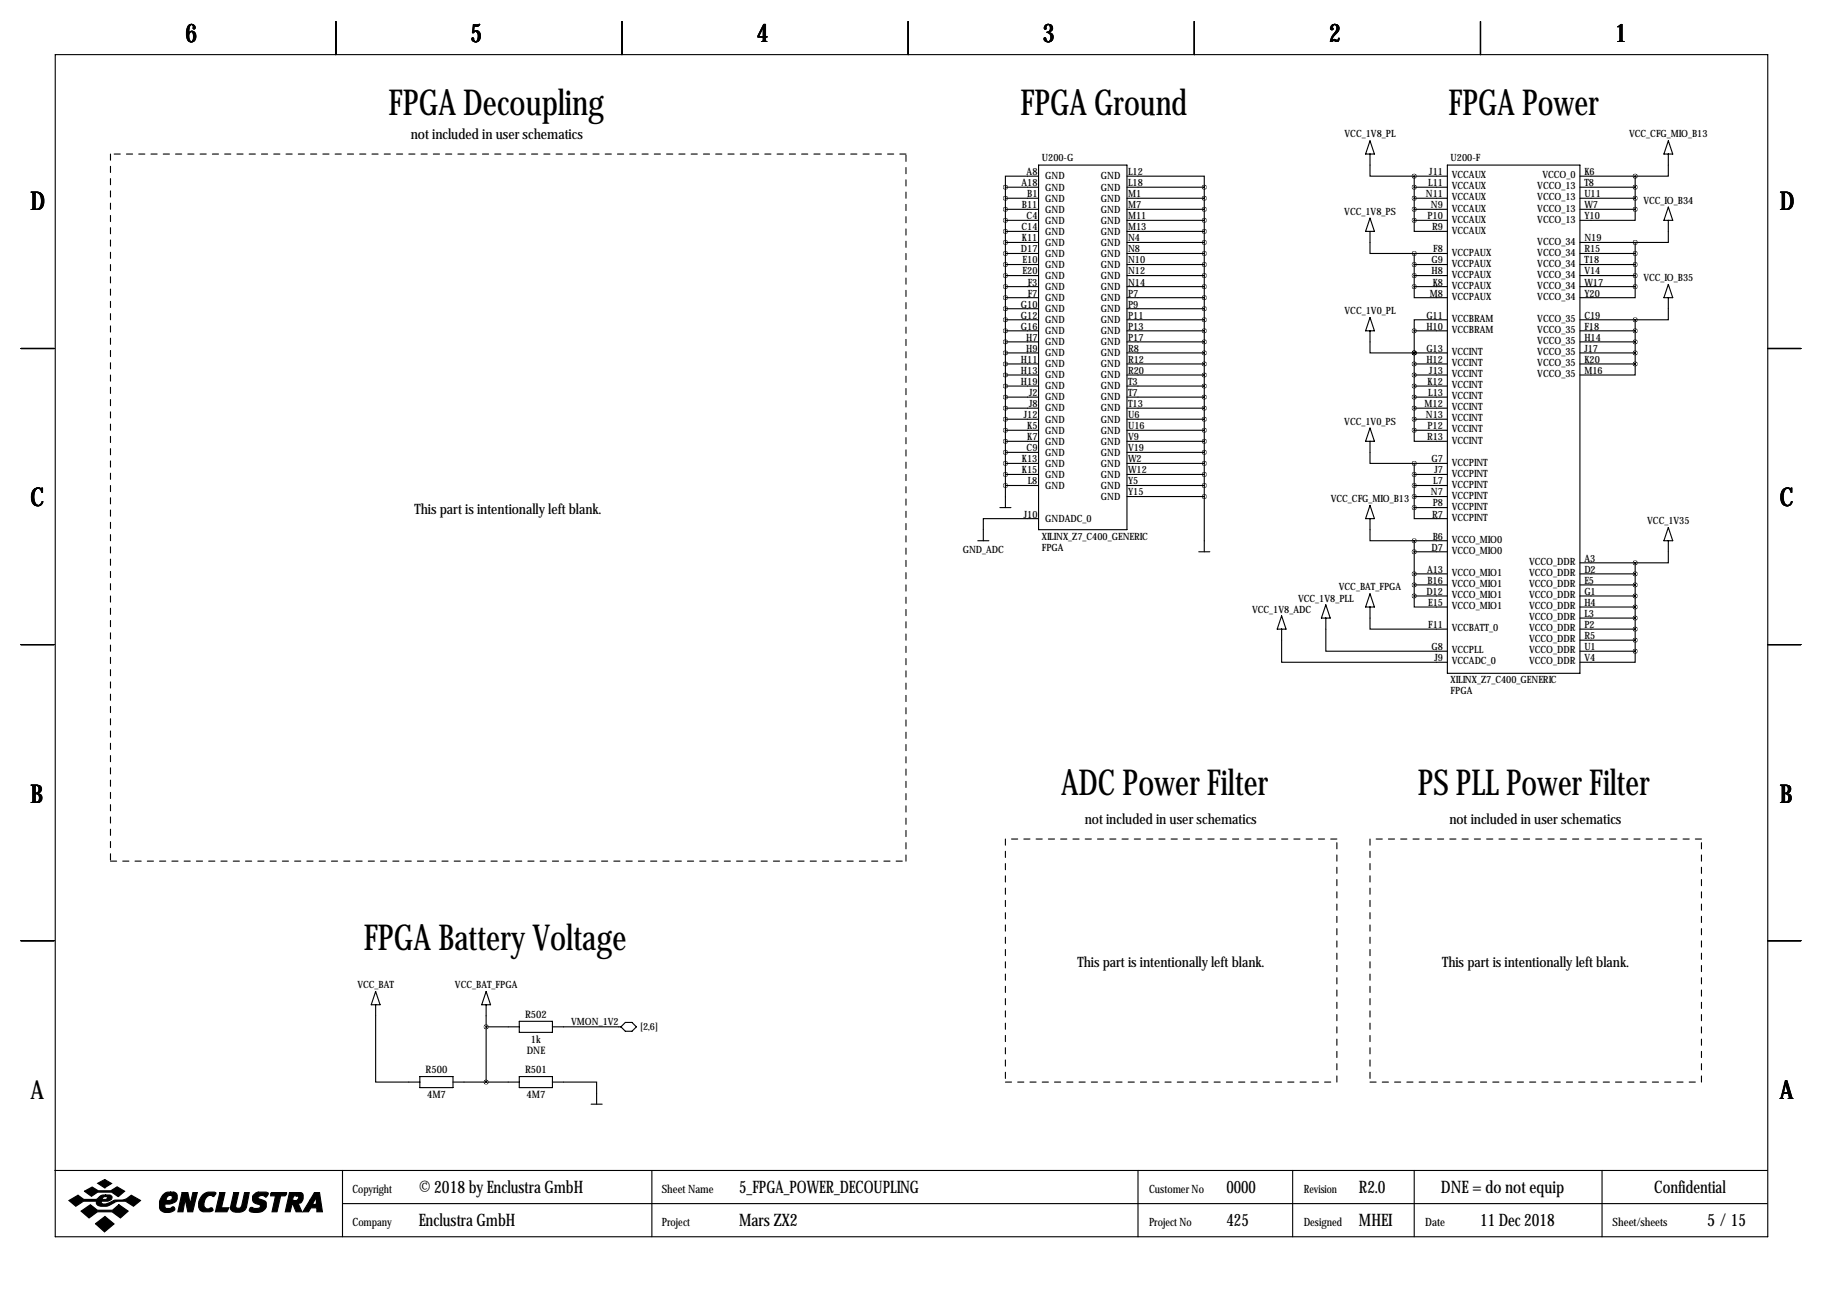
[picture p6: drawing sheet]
<svg xmlns="http://www.w3.org/2000/svg" width="419mm" height="297mm" viewBox="0 0 419 297" stroke-linecap="round" stroke-linejoin="round" font-family="sans-serif">
<g fill="none" stroke="#000" stroke-width=".25">
<path d="M12.7 12.6h393.7v271.7h-393.7zM77.2 4.9v7.7M143 4.9v7.7M208.8 4.9v7.7M274.6 4.9v7.7M340.4 4.9v7.7M238.8 38h20.3v83.8h-20.3zM315 35.4v5.1h10.1M315 32.4l1 3h-2.1zM332.7 38h30.5v116.8h-30.5zM383.5 35.4v5.1h-7.6M383.5 32.4l1.1 3h-2.1z"/>
<path d="M231.1 43h7.7M231.1 45.6h7.7M231.1 48.1h7.7M231.1 50.7h7.7M231.1 53.2h7.7M231.1 58.3h7.7M231.1 55.7h7.7M231.1 43v73.7M238.8 40.5h-7.7v2.5M259.1 40.5h17.8v2.5M259.1 43h17.8M259.1 45.6h17.8"/>
<path d="M259.1 48.1h17.8M259.1 50.7h17.8M259.1 53.2h17.8M259.1 58.3h17.8M259.1 55.7h17.8M276.9 43v83.9M315 53.2v5.1h10.1M315 50.2l1 3h-2.1zM325.1 50.7v2.5h7.6M325.1 40.5v10.2M325.1 58.3v7.6M325.1 40.5h7.6"/>
<path d="M325.1 43h7.6M325.1 45.6h7.6M325.1 48.1h7.6M325.1 50.7h7.6M325.1 58.3h7.6M363.2 40.5h12.7M363.2 43h12.7M363.2 45.6h12.7M363.2 48.1h12.7M363.2 58.3h12.7M363.2 55.7h12.7M375.9 48.1v2.6h-12.7"/>
<path d="M375.9 40.5v7.6M375.9 55.7v10.2M383.5 50.7v5h-7.6M383.5 47.6l1.1 3.1h-2.1zM231.1 60.8h7.7M231.1 63.4h7.7M231.1 65.9h7.7M231.1 68.4h7.7M231.1 73.5h7.7M231.1 76.1h7.7M231.1 78.6h7.7M231.1 71h7.7"/>
<path d="M259.1 60.8h17.8M259.1 63.4h17.8M259.1 65.9h17.8M259.1 68.4h17.8M259.1 73.5h17.8M259.1 76.1h17.8M259.1 78.6h17.8M259.1 71h17.8M315 76.1v5h10.1M315 73l1 3.1h-2.1zM325.1 65.9v2.5h7.6M325.1 76.1v22.8"/>
<path d="M325.1 60.8h7.6M325.1 63.4h7.6M325.1 65.9h7.6M325.1 76.1h7.6M332.7 73.5h-7.6v2.6M363.2 60.8h12.7M363.2 63.4h12.7M363.2 65.9h12.7M363.2 73.5h12.7M363.2 76.1h12.7M363.2 78.6h12.7M375.9 65.9v2.5h-12.7"/>
<path d="M375.9 73.5v10.2M383.5 68.4v5.1h-7.6M383.5 65.4l1.1 3h-2.1zM4.8 80.1h7.6M231.1 81.1h7.7M231.1 83.7h7.7M231.1 86.2h7.7M231.1 88.8h7.7M231.1 91.3h7.7M231.1 93.8h7.7M231.1 96.4h7.7M231.1 98.9h7.7"/>
<path d="M259.1 81.1h17.8M259.1 83.7h17.8M259.1 86.2h17.8M259.1 88.8h17.8M259.1 91.3h17.8M259.1 93.8h17.8M259.1 96.4h17.8M259.1 98.9h17.8M315 98.4l1 3.1h-2.1zM325.1 98.9v2.6h7.6M325.1 81.1h.1M325.1 81.1h7.6"/>
<path d="M325.1 83.7h7.6M325.1 86.2h7.6M325.1 88.8h7.6M325.1 91.3h7.6M325.1 93.8h7.6M325.1 96.4h7.6M325.1 98.9h7.6M363.2 81.1h12.7M363.2 83.7h12.7M375.9 83.7v2.5h-12.7M406.4 80.1h7.6M229.9 116.7h2.5"/>
<path d="M231.1 101.5h7.7M231.1 106.5h7.7M231.1 109.1h7.7M231.1 111.6h7.7M231.1 104h7.7M238.8 119.2h-12.7v5.1M259.1 101.5h17.8M259.1 106.5h17.8M259.1 109.1h17.8M259.1 111.6h17.8M259.1 114.2h17.8M259.1 104h17.8"/>
<path d="M315 119.2v5.1h10.1M315 101.5v5h10.1M315 116.2l1 3h-2.1zM325.1 116.7v2.5h7.6M325.1 106.5v10.2M325.1 106.5h7.6M325.1 109.1h7.6M325.1 111.6h7.6M325.1 114.2h7.6M325.1 116.7h7.6M224.8 124.3h2.5M275.6 126.9h2.5"/>
<path d="M304.8 139.1l1 3h-2zM315 139.6v5h17.7M315 136.5l1 3.1h-2.1zM325.1 137v2.6h7.6M325.1 124.3v12.7M325.1 124.3h7.6M325.1 126.9h7.6M325.1 131.9h7.6M325.1 134.5h7.6M325.1 137h7.6M363.2 131.9h12.7M363.2 134.5h12.7"/>
<path d="M363.2 137h12.7M363.2 139.6h12.7M363.2 129.4h12.7M375.9 129.4v20.3M383.5 124.3v5.1h-7.6M383.5 121.3l1.1 3h-2.1zM4.8 148.2h7.6M294.6 144.6v7.7h38.1M294.6 141.6l1.1 3h-2.1zM304.8 142.1v7.6h27.9M363.2 144.6h12.7M363.2 149.7h12.7"/>
<path d="M363.2 142.1h12.7M363.2 147.2h12.7M375.9 149.7v2.6h-12.7M406.4 148.2h7.6M4.8 216.3h7.6M406.4 216.3h7.6M86.4 231v17.8h10.1M86.4 228l1 3h-2.1zM111.8 236.1h7.6M111.8 228l1 3h-2.1zM111.8 231v17.8M119.4 234.8h7.6v2.5h-7.6z"/>
<path d="M127 236.1h15.7M143.8 235.1h1.5l1 1-1 1h-1.5l-1.1-1zM96.5 247.5h7.6v2.5h-7.6zM104.1 248.8h15.3M119.4 247.5h7.6v2.5h-7.6zM127 248.8h10.2v5.1M135.9 253.9h2.5M12.6 269.1h393.7M78.7 269.1v15.2M78.7 276.7h327.6M149.9 269.1v15.2M261.6 269.1v15.2"/>
<path d="M297.2 269.1v15.2M325.1 269.1v15.2M368.3 269.1v15.2"/>
</g>
<g fill="#000" stroke="#000" stroke-width=".25">
<path d="M15.8 276l2.1-1.2 1.4 1h2.8l.3-.2a1.77 1.77 0 0 1 1.9-.9v.4l-.6 .2-.2 .5h.9l.3-.6-.4-.1v-.4h.9a.59 .59 0 0 1 .6 .7l-.2 .4-.8 .4h-1.4l-.1 .1 .1 .4a3.2 3.2 0 0 0 2.7-.7l.3-.1a4 4 0 0 0 3.8-1.1l2.1 1.2-1.6 1.3a4 4 0 0 0-5.5-.2 2.66 2.66 0 0 1-2.9-.2l-.1-.7h-3l-1.8 1.1zM19.4 273.9l1.8-1 1.4 .9h2.9l1.4-.9 1.8 1-1.5 1.2-1.5-1h-3.2l-1.5 .9zM22.5 272l1.6-.8 1.6 .9-1.6 1zM18.6 278.4l2.2-1.4 1.6 1.2h3.5l1.4-1.2 2.2 1.4-1.8 1.6-1.9-1.4h-3.4l-1.9 1.4zM37.4 274.7a1.75 1.75 0 0 1 1.8-.6v.7a.82 .82 0 0 0-.8 1.2h.6a.6 .6 0 0 0 .6-.5 .6 .6 0 0 0-.4-.7v-.7h.8l.5 .3a1.61 1.61 0 0 1 0 1.7 1.61 1.61 0 0 1-1.5 .7h-1v.9l.2 .1h.9l.7-.4 .4 .4a1.06 1.06 0 0 1-1.3 1 1.82 1.82 0 0 1-2.2-1.1 3.5 3.5 0 0 1 .7-3zM41.9 274.2h1.3l.5 2.6 .6-2.6h1.1l-1.1 4.4h-1.1l-.6-2.9-.5 2.9h-1.2zM46.7 274.6a2.78 2.78 0 0 1 2.9-.4l-.4 .9a1.32 1.32 0 0 0-2.1 .8l-.2 .8a.98 .98 0 0 0 1.1 1.2 .55 .55 0 0 1 .6-.2 .55 .55 0 0 1 .4 .6l-.7 .3-1.8-.1a1.79 1.79 0 0 1-.8-2.3zM50.5 274.2h1.2l-.8 3.5h1.7l-.4 .9h-2.7zM53.7 274.2h1.2l-.7 3.1a.73 .73 0 0 0 .7 .5 .73 .73 0 0 0 .7-.6l.6-3h1.1l-.7 3.4a2.28 2.28 0 0 1-3.6 .4v-.4zM58.3 274.7l.8-.6h2.1l.5 .2v.2l-.6 .7a.96 .96 0 0 0-1-.4 .96 .96 0 0 0-.8 .6l1.7 .8a1.71 1.71 0 0 1-.1 1.8 1.71 1.71 0 0 1-1.7 .8l-1.4-.2a.51 .51 0 0 1-.4-.7 .51 .51 0 0 1 .8-.2l1 .1a.52 .52 0 0 0 .6-.2 .52 .52 0 0 0-.2-.7 1.39 1.39 0 0 1-1.4-.6 1.39 1.39 0 0 1 .1-1.6zM62.2 274.4l.2-.2h3.5l-.1 .4-.3 .3h-1l-.8 3.7h-1.2l.8-3.7h-1.1zM66.5 274.2h1.7v.7h-.7l-.2 1.1h.9l.3-.3a.44 .44 0 0 0 .1-.5 .44 .44 0 0 0-.4-.3v-.7h1l.3 .2 .2 .3v.9a1.03 1.03 0 0 1-1.2 1l.9 2h-1.3l-.8-1.8h-.1l-.5 1.8h-1.1z"/>
<path d="M72.3 274.2h1.2l.6 4.4h-1.3v-.9h-1.3l-.6 .9h-1.3l1.7-2.7h1l-.4 .8 .2 .2h.4l.2-.2v-1.5l-.4 .7h-1zM21.9 281.3l2.2-1.6 2.1 1.7-2.2 1.8z"/>
</g>
<path d="M25.4 35.4v162.6M208.3 35.4h-182.9M25.4 198h182.9M208.3 198v-162.6M231.1 192.9v55.9M307.3 192.9h-76.2M315 192.9v55.9M391.2 192.9h-76.2M231.1 248.8h76.2M307.3 248.8v-55.9M315 248.8h76.2M391.2 248.8v-55.9" fill="none" stroke="#000" stroke-width=".25" stroke-dasharray="1.4 1.4"/>
<path d="M231.1 106.5a.05 .05 0 0 0 .1 0 .05 .05 0 0 0-.1 0zM231.1 104a.05 .05 0 0 0 .1 0 .05 .05 0 0 0-.1 0zM231.1 101.5a.05 .05 0 0 0 .1 0 .05 .05 0 0 0-.1 0zM231.1 98.9a.05 .05 0 0 0 .1 0 .05 .05 0 0 0-.1 0zM231.1 96.4a.05 .05 0 0 0 .1 0 .05 .05 0 0 0-.1 0zM231.1 93.8a.05 .05 0 0 0 .1 0 .05 .05 0 0 0-.1 0zM231.1 91.3a.05 .05 0 0 0 .1 0 .05 .05 0 0 0-.1 0zM231.1 88.8a.05 .05 0 0 0 .1 0 .05 .05 0 0 0-.1 0zM231.1 86.2a.05 .05 0 0 0 .1 0 .05 .05 0 0 0-.1 0zM231.1 83.7a.05 .05 0 0 0 .1 0 .05 .05 0 0 0-.1 0zM231.1 81.1a.05 .05 0 0 0 .1 0 .05 .05 0 0 0-.1 0zM231.1 78.6a.05 .05 0 0 0 .1 0 .05 .05 0 0 0-.1 0zM231.1 76.1a.05 .05 0 0 0 .1 0 .05 .05 0 0 0-.1 0zM231.1 73.5a.05 .05 0 0 0 .1 0 .05 .05 0 0 0-.1 0zM231.1 71a.05 .05 0 0 0 .1 0 .05 .05 0 0 0-.1 0zM231.1 68.4a.05 .05 0 0 0 .1 0 .05 .05 0 0 0-.1 0zM231.1 65.9a.05 .05 0 0 0 .1 0 .05 .05 0 0 0-.1 0zM231.1 63.4a.05 .05 0 0 0 .1 0 .05 .05 0 0 0-.1 0zM231.1 60.8a.05 .05 0 0 0 .1 0 .05 .05 0 0 0-.1 0zM231.1 58.3a.05 .05 0 0 0 .1 0 .05 .05 0 0 0-.1 0zM231.1 55.7a.05 .05 0 0 0 .1 0 .05 .05 0 0 0-.1 0zM231.1 53.2a.05 .05 0 0 0 .1 0 .05 .05 0 0 0-.1 0zM231.1 50.7a.05 .05 0 0 0 .1 0 .05 .05 0 0 0-.1 0zM231.1 48.1a.05 .05 0 0 0 .1 0 .05 .05 0 0 0-.1 0zM231.1 45.6a.05 .05 0 0 0 .1 0 .05 .05 0 0 0-.1 0zM231.1 43a.05 .05 0 0 0 .1 0 .05 .05 0 0 0-.1 0zM276.8 106.5a.05 .05 0 0 0 .1 0 .05 .05 0 0 0-.1 0zM276.8 104a.05 .05 0 0 0 .1 0 .05 .05 0 0 0-.1 0zM276.8 101.5a.05 .05 0 0 0 .1 0 .05 .05 0 0 0-.1 0zM276.8 98.9a.05 .05 0 0 0 .1 0 .05 .05 0 0 0-.1 0zM276.8 96.4a.05 .05 0 0 0 .1 0 .05 .05 0 0 0-.1 0zM276.8 93.8a.05 .05 0 0 0 .1 0 .05 .05 0 0 0-.1 0zM276.8 91.3a.05 .05 0 0 0 .1 0 .05 .05 0 0 0-.1 0zM276.8 88.8a.05 .05 0 0 0 .1 0 .05 .05 0 0 0-.1 0zM276.8 86.2a.05 .05 0 0 0 .1 0 .05 .05 0 0 0-.1 0zM276.8 83.7a.05 .05 0 0 0 .1 0 .05 .05 0 0 0-.1 0zM276.8 81.1a.05 .05 0 0 0 .1 0 .05 .05 0 0 0-.1 0zM276.8 78.6a.05 .05 0 0 0 .1 0 .05 .05 0 0 0-.1 0zM276.8 76.1a.05 .05 0 0 0 .1 0 .05 .05 0 0 0-.1 0zM276.8 73.5a.05 .05 0 0 0 .1 0 .05 .05 0 0 0-.1 0zM276.8 71a.05 .05 0 0 0 .1 0 .05 .05 0 0 0-.1 0zM276.8 68.4a.05 .05 0 0 0 .1 0 .05 .05 0 0 0-.1 0zM276.8 65.9a.05 .05 0 0 0 .1 0 .05 .05 0 0 0-.1 0zM276.8 63.4a.05 .05 0 0 0 .1 0 .05 .05 0 0 0-.1 0zM276.8 60.8a.05 .05 0 0 0 .1 0 .05 .05 0 0 0-.1 0zM276.8 58.3a.05 .05 0 0 0 .1 0 .05 .05 0 0 0-.1 0zM276.8 55.7a.05 .05 0 0 0 .1 0 .05 .05 0 0 0-.1 0zM276.8 53.2a.05 .05 0 0 0 .1 0 .05 .05 0 0 0-.1 0zM276.8 50.7a.05 .05 0 0 0 .1 0 .05 .05 0 0 0-.1 0zM276.8 48.1a.05 .05 0 0 0 .1 0 .05 .05 0 0 0-.1 0zM276.8 45.6a.05 .05 0 0 0 .1 0 .05 .05 0 0 0-.1 0zM276.8 43a.05 .05 0 0 0 .1 0 .05 .05 0 0 0-.1 0zM231.1 109.1a.05 .05 0 0 0 .1 0 .05 .05 0 0 0-.1 0zM231.1 111.6a.05 .05 0 0 0 .1 0 .05 .05 0 0 0-.1 0zM276.8 109.1a.05 .05 0 0 0 .1 0 .05 .05 0 0 0-.1 0zM276.8 111.6a.05 .05 0 0 0 .1 0 .05 .05 0 0 0-.1 0zM276.8 114.2a.05 .05 0 0 0 .1 0 .05 .05 0 0 0-.1 0zM375.9 129.4a.05 .05 0 0 0 .1 0 .05 .05 0 0 0-.1 0zM375.9 131.9a.05 .05 0 0 0 .1 0 .05 .05 0 0 0-.1 0zM375.9 134.5a.05 .05 0 0 0 .1 0 .05 .05 0 0 0-.1 0zM375.9 137a.05 .05 0 0 0 .1 0 .05 .05 0 0 0-.1 0zM375.9 139.6a.05 .05 0 0 0 .1 0 .05 .05 0 0 0-.1 0zM375.9 142.1a.05 .05 0 0 0 .1 0 .05 .05 0 0 0-.1 0zM375.9 144.6a.05 .05 0 0 0 .1 0 .05 .05 0 0 0-.1 0zM375.9 147.2a.05 .05 0 0 0 .1 0 .05 .05 0 0 0-.1 0zM375.9 73.5a.05 .05 0 0 0 .1 0 .05 .05 0 0 0-.1 0zM375.9 76.1a.05 .05 0 0 0 .1 0 .05 .05 0 0 0-.1 0zM375.9 78.6a.05 .05 0 0 0 .1 0 .05 .05 0 0 0-.1 0zM375.9 81.1a.05 .05 0 0 0 .1 0 .05 .05 0 0 0-.1 0zM375.9 83.7a.05 .05 0 0 0 .1 0 .05 .05 0 0 0-.1 0zM375.9 55.7a.05 .05 0 0 0 .1 0 .05 .05 0 0 0-.1 0zM375.9 58.3a.05 .05 0 0 0 .1 0 .05 .05 0 0 0-.1 0zM375.9 60.8a.05 .05 0 0 0 .1 0 .05 .05 0 0 0-.1 0zM375.9 63.4a.05 .05 0 0 0 .1 0 .05 .05 0 0 0-.1 0zM375.9 65.9a.05 .05 0 0 0 .1 0 .05 .05 0 0 0-.1 0zM375.9 43a.05 .05 0 0 0 .1 0 .05 .05 0 0 0-.1 0zM375.9 45.6a.05 .05 0 0 0 .1 0 .05 .05 0 0 0-.1 0zM375.9 48.1a.05 .05 0 0 0 .1 0 .05 .05 0 0 0-.1 0zM325.1 83.7a.05 .05 0 0 0 .1 0 .05 .05 0 0 0-.1 0zM325.1 81.1a.05 .05 0 0 0 .1 0 .05 .05 0 0 0-.1 0zM325.1 86.2a.05 .05 0 0 0 .1 0 .05 .05 0 0 0-.1 0zM325.1 88.8a.05 .05 0 0 0 .1 0 .05 .05 0 0 0-.1 0zM325.1 91.3a.05 .05 0 0 0 .1 0 .05 .05 0 0 0-.1 0zM325.1 93.8a.05 .05 0 0 0 .1 0 .05 .05 0 0 0-.1 0zM325.1 114.2a.05 .05 0 0 0 .1 0 .05 .05 0 0 0-.1 0zM325.1 111.6a.05 .05 0 0 0 .1 0 .05 .05 0 0 0-.1 0zM325.1 109.1a.05 .05 0 0 0 .1 0 .05 .05 0 0 0-.1 0zM325.1 98.9a.05 .05 0 0 0 .1 0 .05 .05 0 0 0-.1 0zM325.1 96.4a.05 .05 0 0 0 .1 0 .05 .05 0 0 0-.1 0zM325.1 81.1a.05 .05 0 0 0 .1 0 .05 .05 0 0 0-.1 0zM325.1 76.1a.05 .05 0 0 0 .1 0 .05 .05 0 0 0-.1 0zM325.1 45.6a.05 .05 0 0 0 .1 0 .05 .05 0 0 0-.1 0zM325.1 48.1a.05 .05 0 0 0 .1 0 .05 .05 0 0 0-.1 0zM325.1 50.7a.05 .05 0 0 0 .1 0 .05 .05 0 0 0-.1 0zM325.1 58.3a.05 .05 0 0 0 .1 0 .05 .05 0 0 0-.1 0zM325.1 60.8a.05 .05 0 0 0 .1 0 .05 .05 0 0 0-.1 0zM325.1 63.4a.05 .05 0 0 0 .1 0 .05 .05 0 0 0-.1 0zM325.1 134.5a.05 .05 0 0 0 .1 0 .05 .05 0 0 0-.1 0zM325.1 137a.05 .05 0 0 0 .1 0 .05 .05 0 0 0-.1 0zM325.1 131.9a.05 .05 0 0 0 .1 0 .05 .05 0 0 0-.1 0zM325.1 43a.05 .05 0 0 0 .1 0 .05 .05 0 0 0-.1 0zM325.1 65.9a.05 .05 0 0 0 .1 0 .05 .05 0 0 0-.1 0zM325.1 116.7a.05 .05 0 0 0 .1 0 .05 .05 0 0 0-.1 0zM375.9 149.7a.05 .05 0 0 0 .1 0 .05 .05 0 0 0-.1 0zM325.1 106.5a.05 .05 0 0 0 .1 0 .05 .05 0 0 0-.1 0zM375.9 40.5a.05 .05 0 0 0 .1 0 .05 .05 0 0 0-.1 0zM325.1 40.5a.05 .05 0 0 0 .1 0 .05 .05 0 0 0-.1 0zM325.1 126.9a.05 .05 0 0 0 .1 0 .05 .05 0 0 0-.1 0zM325.1 124.3a.05 .05 0 0 0 .1 0 .05 .05 0 0 0-.1 0zM111.7 236.1a.05 .05 0 0 0 .1 0 .05 .05 0 0 0-.1 0zM111.7 248.8a.05 .05 0 0 0 .1 0 .05 .05 0 0 0-.1 0z" fill="#000" stroke="#000" stroke-width="1"/>
<g font-size="8.2">
<text x="89.3" y="26.5">FPGA Decoupling</text>
<text x="234.6" y="26.5">FPGA Ground</text>
<text x="333" y="26.5">FPGA Power</text>
<text x="243.9" y="182.7">ADC Power Filter</text>
<text x="325.9" y="182.7">PS PLL Power Filter</text>
<text x="83.6" y="218.3">FPGA Battery Voltage</text>
</g>
<g font-size="5.9">
<text x="42.7" y="9.8">6</text>
<text x="108.2" y="9.8">5</text>
<text x="174" y="9.8">4</text>
<text x="239.8" y="9.8">3</text>
<text x="305.6" y="9.8">2</text>
<text x="371.3" y="9.8">1</text>
<text x="7" y="48.4">D</text>
<text x="409.2" y="48.4">D</text>
<text x="7" y="116.4">C</text>
<text x="409.2" y="116.4">C</text>
<text x="7" y="184.5">B</text>
<text x="409.2" y="184.5">B</text>
<text x="7" y="252.6">A</text>
<text x="409.2" y="252.6">A</text>
</g>
<g font-size="4">
<text x="96.3" y="274.2">© 2018 by Enclustra GmbH</text>
<text x="169.9" y="274.2">5_FPGA_POWER_DECOUPLING</text>
<text x="281.9" y="274.2">0000</text>
<text x="312.4" y="274.2">R2.0</text>
<text x="331.3" y="274.2">DNE = do not equip</text>
<text x="380.3" y="274.2">Confidential</text>
<text x="96.3" y="281.8">Enclustra GmbH</text>
<text x="169.9" y="281.8">Mars ZX2</text>
<text x="281.9" y="281.8">425</text>
<text x="312.4" y="281.8">MHEI</text>
<text x="340.3" y="281.8">11 Dec 2018</text>
<text x="392.5" y="281.8">5 /15</text>
</g>
<g font-size="3.3">
<text x="94.4" y="31.9">not included in user schematics</text>
<text x="95.3" y="118.2">This part is intentionally left blank.</text>
<text x="249.4" y="189.3">not included in user schematics</text>
<text x="333.2" y="189.3">not included in user schematics</text>
<text x="247.7" y="222.4">This part is intentionally left blank.</text>
<text x="331.5" y="222.4">This part is intentionally left blank.</text>
</g>
<g font-size="2.6">
<text x="81" y="274.2">Copyright</text>
<text x="152.1" y="274.2">Sheet Name</text>
<text x="264.2" y="274.2">Customer No</text>
<text x="299.7" y="274.2">Revision</text>
<text x="81" y="281.8">Company</text>
<text x="152.1" y="281.8">Project</text>
<text x="264.2" y="281.8">Project No</text>
<text x="299.7" y="281.8">Designed</text>
<text x="327.7" y="281.8">Date</text>
<text x="370.7" y="281.8">Sheet/sheets</text>
</g>
<g font-size="2.4">
<text x="120.7" y="234">R502</text>
<text x="122" y="239.7">1k</text>
<text x="121.1" y="242.2">DNE</text>
<text x="97.8" y="246.7">R500</text>
<text x="120.7" y="246.7">R501</text>
<text x="98.2" y="252.4">4M7</text>
<text x="121" y="252.4">4M7</text>
</g>
<g font-size="2.3">
<text x="309.1" y="31.6">VCC_1V8_PL</text>
<text x="374.5" y="31.6">VCC_CFG_MIO_B13</text>
<text x="236" y="40.2">A8</text>
<text x="239.5" y="36.9">U200-G</text>
<text x="240.3" y="41.3">GND</text>
<text x="253.1" y="41.3">GND</text>
<text x="259.3" y="40.2">L12</text>
<text x="328.6" y="40.2">J11</text>
<text x="333.5" y="36.9">U200-F</text>
<text x="333.8" y="41">VCCAUX</text>
<text x="354.6" y="41">VCCO_0</text>
<text x="364.2" y="40.2">K6</text>
<text x="234.8" y="42.8">A18</text>
<text x="234.9" y="47.9">B11</text>
<text x="236.2" y="45.3">B1</text>
<text x="240.3" y="43.8">GND</text>
<text x="240.3" y="46.3">GND</text>
<text x="253.1" y="43.8">GND</text>
<text x="253.1" y="46.3">GND</text>
<text x="259.3" y="42.8">L18</text>
<text x="259.3" y="45.3">M1</text>
<text x="259.3" y="47.9">M7</text>
<text x="327.8" y="45.3">N11</text>
<text x="328.3" y="42.8">L11</text>
<text x="329" y="47.9">N9</text>
<text x="333.8" y="43.6">VCCAUX</text>
<text x="333.8" y="46.1">VCCAUX</text>
<text x="353.4" y="43.6">VCCO_13</text>
<text x="353.4" y="46.1">VCCO_13</text>
<text x="364.2" y="42.8">T8</text>
<text x="364.2" y="45.3">U11</text>
<text x="364.2" y="47.9">W7</text>
<text x="377.8" y="46.8">VCC_IO_B34</text>
<text x="234.8" y="52.9">C14</text>
<text x="236" y="50.4">C4</text>
<text x="240.3" y="48.9">GND</text>
<text x="240.3" y="51.4">GND</text>
<text x="240.3" y="54">GND</text>
<text x="253.1" y="48.9">GND</text>
<text x="253.1" y="51.4">GND</text>
<text x="253.1" y="54">GND</text>
<text x="259.3" y="50.4">M11</text>
<text x="259.3" y="52.9">M13</text>
<text x="309" y="49.4">VCC_1V8_PS</text>
<text x="328.2" y="50.4">P10</text>
<text x="329.2" y="52.9">R9</text>
<text x="333.8" y="48.6">VCCAUX</text>
<text x="333.8" y="51.2">VCCAUX</text>
<text x="333.8" y="53.7">VCCAUX</text>
<text x="353.4" y="48.6">VCCO_13</text>
<text x="353.4" y="51.2">VCCO_13</text>
<text x="364.2" y="50.4">Y10</text>
<text x="234.7" y="58">D17</text>
<text x="234.9" y="55.5">K11</text>
<text x="240.3" y="56.5">GND</text>
<text x="240.3" y="59">GND</text>
<text x="253.1" y="56.5">GND</text>
<text x="253.1" y="59">GND</text>
<text x="259.3" y="55.5">N4</text>
<text x="259.3" y="58">N8</text>
<text x="329.5" y="58">F8</text>
<text x="333.8" y="58.8">VCCPAUX</text>
<text x="353.4" y="56.3">VCCO_34</text>
<text x="353.4" y="58.8">VCCO_34</text>
<text x="364.2" y="55.5">N19</text>
<text x="364.2" y="58">R15</text>
<text x="235.1" y="60.6">E10</text>
<text x="235.1" y="63.1">E20</text>
<text x="236.3" y="65.6">F3</text>
<text x="240.3" y="61.6">GND</text>
<text x="240.3" y="64.1">GND</text>
<text x="253.1" y="61.6">GND</text>
<text x="253.1" y="64.1">GND</text>
<text x="259.3" y="60.6">N10</text>
<text x="259.3" y="63.1">N12</text>
<text x="259.3" y="65.6">N14</text>
<text x="329.1" y="60.6">G9</text>
<text x="329.1" y="63.1">H8</text>
<text x="329.4" y="65.6">K8</text>
<text x="333.8" y="61.3">VCCPAUX</text>
<text x="333.8" y="63.9">VCCPAUX</text>
<text x="353.4" y="61.3">VCCO_34</text>
<text x="353.4" y="63.9">VCCO_34</text>
<text x="364.2" y="60.6">T18</text>
<text x="364.2" y="63.1">V14</text>
<text x="364.2" y="65.6">W17</text>
<text x="377.8" y="64.6">VCC_IO_B35</text>
<text x="234.7" y="70.7">G10</text>
<text x="236.3" y="68.2">F7</text>
<text x="240.3" y="66.7">GND</text>
<text x="240.3" y="69.2">GND</text>
<text x="240.3" y="71.7">GND</text>
<text x="253.1" y="66.7">GND</text>
<text x="253.1" y="69.2">GND</text>
<text x="253.1" y="71.7">GND</text>
<text x="259.3" y="68.2">P7</text>
<text x="259.3" y="70.7">P9</text>
<text x="328.7" y="68.2">M8</text>
<text x="333.8" y="66.4">VCCPAUX</text>
<text x="333.8" y="69">VCCPAUX</text>
<text x="353.4" y="66.4">VCCO_34</text>
<text x="353.4" y="69">VCCO_34</text>
<text x="364.2" y="68.2">Y20</text>
<text x="234.7" y="73.3">G12</text>
<text x="234.7" y="75.8">G16</text>
<text x="240.3" y="74.3">GND</text>
<text x="240.3" y="76.8">GND</text>
<text x="253.1" y="74.3">GND</text>
<text x="253.1" y="76.8">GND</text>
<text x="259.3" y="73.3">P11</text>
<text x="259.3" y="75.8">P13</text>
<text x="309.1" y="72.2">VCC_1V0_PL</text>
<text x="327.9" y="73.3">G11</text>
<text x="327.9" y="75.8">H10</text>
<text x="333.8" y="74">VCCBRAM</text>
<text x="333.8" y="76.6">VCCBRAM</text>
<text x="353.4" y="74">VCCO_35</text>
<text x="353.4" y="76.6">VCCO_35</text>
<text x="364.2" y="73.3">C19</text>
<text x="364.2" y="75.8">F18</text>
<text x="234.7" y="83.4">H11</text>
<text x="235.9" y="78.3">H7</text>
<text x="235.9" y="80.9">H9</text>
<text x="240.3" y="79.4">GND</text>
<text x="240.3" y="81.9">GND</text>
<text x="253.1" y="79.4">GND</text>
<text x="253.1" y="81.9">GND</text>
<text x="259.3" y="78.3">P17</text>
<text x="259.3" y="80.9">R8</text>
<text x="259.3" y="83.4">R12</text>
<text x="327.9" y="80.9">G13</text>
<text x="327.9" y="83.4">H12</text>
<text x="333.8" y="81.7">VCCINT</text>
<text x="353.4" y="79.1">VCCO_35</text>
<text x="353.4" y="81.7">VCCO_35</text>
<text x="364.2" y="78.3">H14</text>
<text x="364.2" y="80.9">J17</text>
<text x="364.2" y="83.4">K20</text>
<text x="234.7" y="86">H13</text>
<text x="234.7" y="88.5">H19</text>
<text x="240.3" y="84.4">GND</text>
<text x="240.3" y="87">GND</text>
<text x="240.3" y="89.5">GND</text>
<text x="253.1" y="84.4">GND</text>
<text x="253.1" y="87">GND</text>
<text x="253.1" y="89.5">GND</text>
<text x="259.3" y="86">R20</text>
<text x="259.3" y="88.5">T3</text>
<text x="328.2" y="88.5">K12</text>
<text x="328.6" y="86">J13</text>
<text x="333.8" y="84.2">VCCINT</text>
<text x="333.8" y="86.7">VCCINT</text>
<text x="333.8" y="89.3">VCCINT</text>
<text x="353.4" y="84.2">VCCO_35</text>
<text x="353.4" y="86.7">VCCO_35</text>
<text x="364.2" y="86">M16</text>
<text x="236.6" y="91">J2</text>
<text x="236.6" y="93.6">J8</text>
<text x="240.3" y="92.1">GND</text>
<text x="240.3" y="94.6">GND</text>
<text x="253.1" y="92.1">GND</text>
<text x="253.1" y="94.6">GND</text>
<text x="259.3" y="91">T7</text>
<text x="259.3" y="93.6">T13</text>
<text x="327.5" y="93.6">M12</text>
<text x="328.3" y="91">L13</text>
<text x="333.8" y="91.8">VCCINT</text>
<text x="333.8" y="94.4">VCCINT</text>
<text x="235.4" y="96.1">J12</text>
<text x="236.2" y="98.7">K5</text>
<text x="236.2" y="101.2">K7</text>
<text x="240.3" y="97.1">GND</text>
<text x="240.3" y="99.7">GND</text>
<text x="253.1" y="97.1">GND</text>
<text x="253.1" y="99.7">GND</text>
<text x="259.3" y="96.1">U6</text>
<text x="259.3" y="98.7">U16</text>
<text x="259.3" y="101.2">V9</text>
<text x="309" y="97.6">VCC_1V0_PS</text>
<text x="327.8" y="96.1">N13</text>
<text x="328.1" y="101.2">R13</text>
<text x="328.2" y="98.7">P12</text>
<text x="333.8" y="96.9">VCCINT</text>
<text x="333.8" y="99.4">VCCINT</text>
<text x="333.8" y="102">VCCINT</text>
<text x="234.9" y="106.3">K13</text>
<text x="236" y="103.7">C9</text>
<text x="240.3" y="102.2">GND</text>
<text x="240.3" y="104.8">GND</text>
<text x="240.3" y="107.3">GND</text>
<text x="253.1" y="102.2">GND</text>
<text x="253.1" y="104.8">GND</text>
<text x="253.1" y="107.3">GND</text>
<text x="259.3" y="103.7">V19</text>
<text x="259.3" y="106.3">W2</text>
<text x="329.1" y="106.3">G7</text>
<text x="333.8" y="107.1">VCCPINT</text>
<text x="234.9" y="108.8">K15</text>
<text x="236.3" y="111.4">L8</text>
<text x="240.3" y="109.8">GND</text>
<text x="240.3" y="112.4">GND</text>
<text x="253.1" y="109.8">GND</text>
<text x="253.1" y="112.4">GND</text>
<text x="259.3" y="108.8">W12</text>
<text x="259.3" y="111.4">Y5</text>
<text x="259.3" y="113.9">Y15</text>
<text x="329" y="113.9">N7</text>
<text x="329.5" y="111.4">L7</text>
<text x="329.8" y="108.8">J7</text>
<text x="333.8" y="109.6">VCCPINT</text>
<text x="333.8" y="112.1">VCCPINT</text>
<text x="235.4" y="119">J10</text>
<text x="253.1" y="114.9">GND</text>
<text x="305.9" y="115.4">VCC_CFG_MIO_B13</text>
<text x="329.2" y="119">R7</text>
<text x="329.4" y="116.4">P8</text>
<text x="333.8" y="114.7">VCCPINT</text>
<text x="333.8" y="117.2">VCCPINT</text>
<text x="333.8" y="119.8">VCCPINT</text>
<text x="239.5" y="124.1">XILINX_Z7_C400_GENERIC</text>
<text x="240.3" y="120">GNDADC_0</text>
<text x="329.4" y="124.1">B6</text>
<text x="333.8" y="124.8">VCCO_MIO0</text>
<text x="378.7" y="120.5">VCC_1V35</text>
<text x="221.3" y="127.1">GND_ADC</text>
<text x="239.5" y="126.6">FPGA</text>
<text x="328.1" y="131.7">A13</text>
<text x="329.1" y="126.6">D7</text>
<text x="333.8" y="127.4">VCCO_MIO0</text>
<text x="351.5" y="129.9">VCCO_DDR</text>
<text x="364.2" y="129.1">A3</text>
<text x="364.2" y="131.7">D2</text>
<text x="307.8" y="135.7">VCC_BAT_FPGA</text>
<text x="327.9" y="136.8">D12</text>
<text x="328.2" y="134.2">B16</text>
<text x="333.8" y="132.5">VCCO_MIO1</text>
<text x="333.8" y="135">VCCO_MIO1</text>
<text x="333.8" y="137.5">VCCO_MIO1</text>
<text x="351.5" y="132.5">VCCO_DDR</text>
<text x="351.5" y="135">VCCO_DDR</text>
<text x="351.5" y="137.5">VCCO_DDR</text>
<text x="364.2" y="134.2">E5</text>
<text x="364.2" y="136.8">G1</text>
<text x="287.9" y="140.8">VCC_1V8_ADC</text>
<text x="298.4" y="138.3">VCC_1V8_PLL</text>
<text x="328.3" y="139.3">E15</text>
<text x="333.8" y="140.1">VCCO_MIO1</text>
<text x="351.5" y="140.1">VCCO_DDR</text>
<text x="351.5" y="142.6">VCCO_DDR</text>
<text x="364.2" y="139.3">H4</text>
<text x="364.2" y="141.8">L3</text>
<text x="328.3" y="144.4">F11</text>
<text x="329.1" y="149.5">G8</text>
<text x="333.8" y="145.2">VCCBATT_0</text>
<text x="351.5" y="145.2">VCCO_DDR</text>
<text x="351.5" y="147.7">VCCO_DDR</text>
<text x="364.2" y="144.4">P2</text>
<text x="364.2" y="146.9">R5</text>
<text x="364.2" y="149.5">U1</text>
<text x="329.8" y="152">J9</text>
<text x="333.8" y="150.2">VCCPLL</text>
<text x="333.8" y="152.8">VCCADC_0</text>
<text x="351.5" y="150.2">VCCO_DDR</text>
<text x="351.5" y="152.8">VCCO_DDR</text>
<text x="364.2" y="152">V4</text>
<text x="333.5" y="157.1">XILINX_Z7_C400_GENERIC</text>
<text x="333.5" y="159.6">FPGA</text>
<text x="82.2" y="227.2">VCC_BAT</text>
<text x="104.6" y="227.2">VCC_BAT_FPGA</text>
<text x="131.3" y="235.7">VMON_1V2</text>
<text x="147.2" y="236.8">[2,6]</text>
</g>
</svg>
